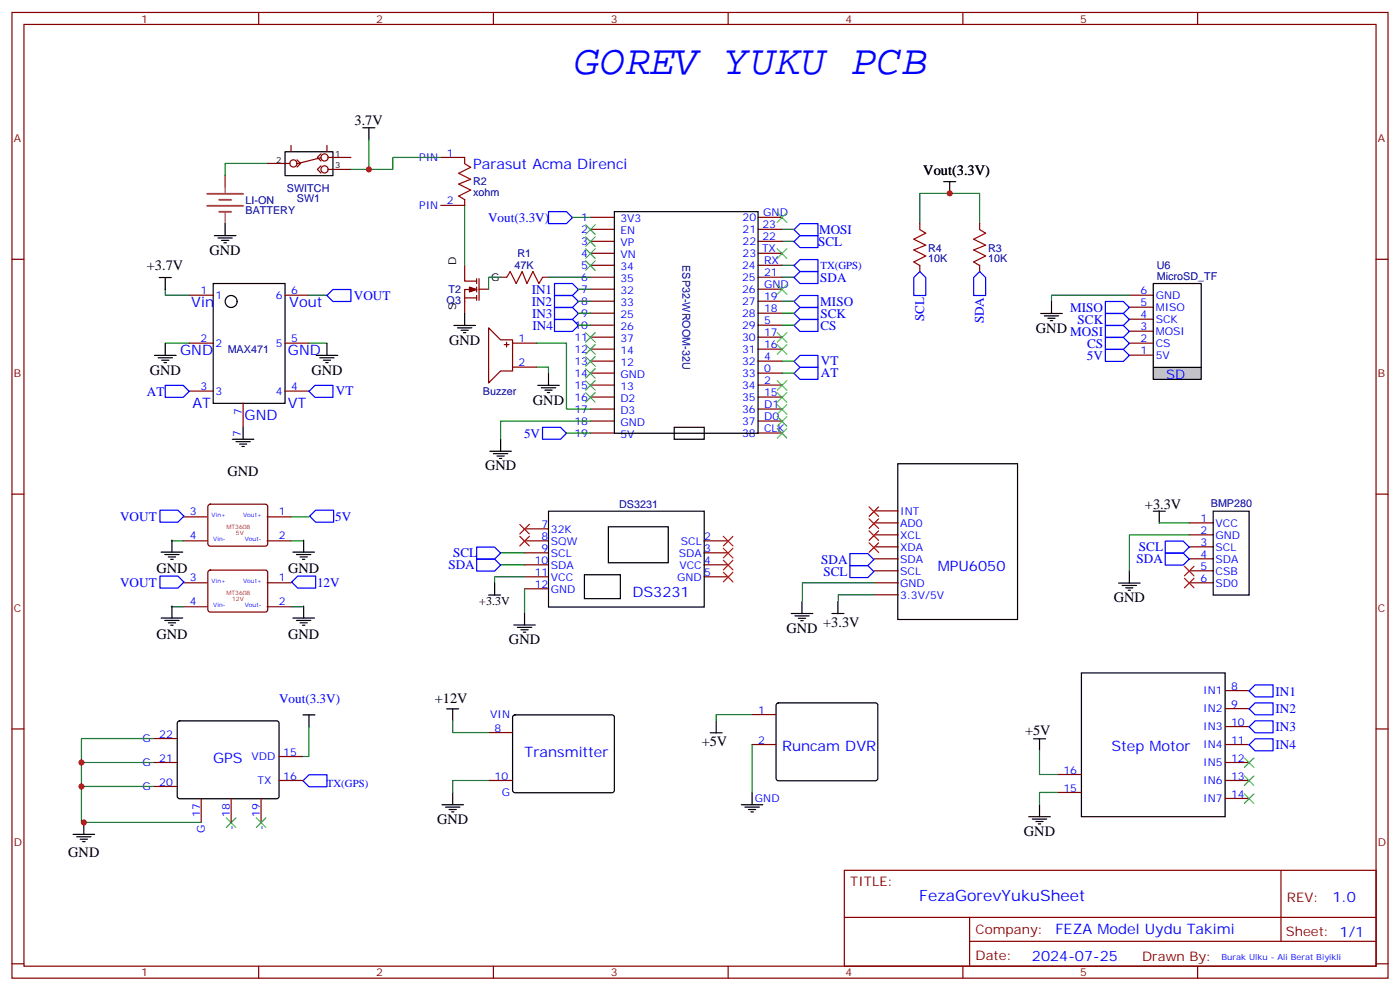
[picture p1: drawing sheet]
<svg xmlns="http://www.w3.org/2000/svg" width="412mm" height="292mm" viewBox="0 0 412 292" stroke-linecap="round" stroke-linejoin="round" font-family="sans-serif">
<g fill="none" stroke="#870000" stroke-width=".35">
<path d="M3.5 3.7h405.4v284.3h-405.4zM7.1 7.2h398.2v277.3h-398.2zM76.2 3.7v3.5M145.3 3.7v3.5M214.5 3.7v3.5M283.6 3.7v3.5M352.8 3.7v3.5M3.5 76.3h3.6M405.3 76.3h3.6M55.7 86.9h7.1M84 86.9h7M332.7 86.9h7"/>
<path d="M332.7 97.5h7M332.7 94h7M332.7 90.5h7M55.7 101h7.1M55.7 115.1h7.1M71.6 118.7v7M84 101h7M84 115.1h7M332.7 101h7M332.7 104.6h7M3.5 145.5h3.6M54 159.2h7"/>
<path d="M54 152.2h7M78.7 159.2h7M78.7 152.2h7M154.5 155.7h7.1M154.5 159.2h7.1M207.4 159.2h7.1M257.5 154h7.1M257.5 157.5h7.1M257.5 150.4h7.1M350.3 154h7.1M350.3 157.5h7.1M405.3 145.5h3.6"/>
<path d="M54 178.6h7M54 171.6h7M78.7 178.6h7M78.7 171.6h7M154.5 162.8h7.1M154.5 166.3h7.1M154.5 169.8h7.1M154.5 173.4h7.1M207.4 162.8h7.1M207.4 166.3h7.1M207.4 169.8h7.1M257.5 171.6h7.1"/>
<path d="M257.5 161h7.1M257.5 164.5h7.1M257.5 168.1h7.1M257.5 175.1h7.1M350.3 171.6h7.1M350.3 161h7.1M350.3 164.5h7.1M350.3 168.1h7.1M3.5 214.6h3.6M405.3 214.6h3.6M248.7 256.3h156.6v28.2h-156.6zM377.3 256.3v20.9"/>
<path d="M248.7 270.1h156.5M285.6 277.2h119.6M285.6 270.1v14.1M3.5 283.8h3.6M76.2 284.5v3.5M145.3 284.5v3.5M214.5 284.5v3.5M283.6 284.5v3.5M352.8 284.5v3.5M405.3 283.8h3.6"/>
</g>
<path d="M61.5 148.7l.4-.2h16.3l.5 .2 .2 .5-.1 11.2-.6 .4-16.5-.1-.5-.6v-10.9zM61.5 168.1l.4-.2h16.3l.5 .2 .2 .5-.1 11.2-.6 .4-16.5-.1-.5-.6v-10.9z" fill="none" stroke="#600" stroke-width=".35"/>
<g fill="none" stroke="#000" stroke-width=".35">
<path d="M46.9 81.7h3.5M48.7 81.7v3.5M62.8 83.5h21.2v35.3h-21.2zM45.5 104.6h6.4M46.6 105.4h4.2M47.6 106.1h2.1M48.3 106.8h.7M48.7 101.1v3.5M93.1 104.6h6.4M94.2 105.4h4.2M95.2 106.1h2.2M96 106.8h.7"/>
<path d="M96.3 101.1v3.5M339.7 108.2v-24.7h14.1v24.7M68.4 129.3h6.4M69.5 130h4.2M70.6 130.8h2.1M71.3 131.5h.7M71.6 125.8v3.5M264.5 136.5h35.2v45.9h-35.2zM50.6 159v3.6M89.5 159v3.6M161.6 150.5h45.8v28.2h-45.8zM179.2 155.1h17.6v10.6h-17.6z"/>
<path d="M339.7 150.5h3.6M341.5 150.5v3.5M357.4 150.5h10.5v24.7h-10.5zM47.5 162.6h6.3M48.5 163.3h4.3M49.6 164h2.1M50.3 164.7h.7M50.6 178.4v3.6M86.3 162.6h6.3M87.3 163.3h4.3M88.4 164h2.1M89.1 164.7h.7"/>
<path d="M89.5 178.4v3.6M143.9 175.2h3.6M145.7 171.7v3.5M172.2 169.2h10.5v7.1h-10.5zM236.2 177.1v3.5M246.8 177.1v3.5M329.5 171.7h6.3M330.6 172.4h4.2M331.6 173.1h2.1M332.3 173.8h.7M332.7 168.1v3.6M47.5 182h6.3"/>
<path d="M48.5 182.7h4.3M49.6 183.4h2.1M50.3 184.1h.7M86.3 182h6.3M87.3 182.7h4.3M88.4 183.4h2.1M89.1 184.1h.7M233.1 180.6h6.3M234.1 181.3h4.3M235.2 182h2.1M235.9 182.8h.7M245.1 180.6h3.5"/>
<circle cx="68.1" cy="88.8" r="1.76"/>
</g>
<g fill="none" stroke="#008700" stroke-width=".35">
<path d="M48.7 85.2v1.7h7M91 86.9h5.3M48.7 101h7M91 101h5.3M50.4 159.2h3.6M85.7 159.2h3.6M85.7 152.2h5.3M341.5 154h8.8M350.3 157.5h-17.6v10.6M50.4 178.6h3.6M85.7 178.6h3.6M154.5 169.8h-8.8v1.8"/>
<path d="M257.5 175.1h-10.6v1.8M257.5 171.6h-21.1v5.3"/>
</g>
<g fill="none" stroke="#f00" stroke-width=".35">
<path d="M153.1 154.4l2.8 2.8M153.1 157.9l2.8 2.8M155.9 154.4l-2.8 2.8M155.9 157.9l-2.8 2.8M213.1 157.9l2.8 2.8M215.9 157.9l-2.8 2.8M256 149.2l2.8 2.9M256 152.8l2.8 2.8M256 156.3l2.8 2.8M256 159.8l2.8 2.8M258.8 149.2l-2.8 2.9M258.8 152.8l-2.8 2.8"/>
<path d="M258.8 156.3l-2.8 2.8M258.8 159.8l-2.8 2.8M213.1 161.4l2.8 2.9M213.1 165l2.8 2.8M213.1 168.5l2.8 2.8M215.9 161.4l-2.8 2.9M215.9 165l-2.8 2.8M215.9 168.5l-2.8 2.8M348.9 170.3l2.8 2.8M348.9 166.7l2.8 2.9M351.7 170.3l-2.8 2.8M351.7 166.7l-2.8 2.9"/>
</g>
<path d="M96.3 87l1.8-1.8h5.3v3.6h-5.3zM48.7 113.5h5.3l1.7 1.7-1.7 1.8h-5.3zM91 115.2l1.8-1.7h5.3v3.5h-5.3zM47.1 150.2h5.3l1.8 1.8-1.8 1.7h-5.3zM93 150.2h5.3v3.5h-5.3l-1.8-1.7zM343.3 159.3h5.2l1.8 1.8-1.8 1.8h-5.2zM47.1 169.6h5.3l1.8 1.8-1.8 1.8h-5.3zM87.7 169.6h5.3v3.6h-5.3l-1.8-1.8zM250.3 166.5h5.3l1.8 1.8-1.8 1.8h-5.3zM250.3 163h5.3l1.8 1.8-1.8 1.7h-5.3zM343.3 162.9h5.2l1.8 1.7-1.8 1.8h-5.2z" fill="none" stroke="#00f" stroke-width=".35"/>
<path d="M339.7 108.2h14.1v3.5h-14.1z" fill="#ccc" stroke="#000" stroke-width=".35"/>
<g fill="none" stroke="#00f" stroke-width=".35">
<path d="M161.6 62.3h5.3l1.7 1.8-1.7 1.7h-5.3zM233.9 78.2l1.8-1.8h5.2v3.6h-5.2zM233.9 71.1l1.8-1.7h5.2v3.5h-5.2zM233.9 67.6l1.8-1.8h5.2v3.6h-5.2zM270.9 80l1.8 1.7v5.3h-3.5v-5.3zM288.6 80l1.7 1.7v5.3h-3.5v-5.3zM163.3 83.5h5.3l1.8 1.7-1.8 1.8h-5.3zM163.3 87h5.3l1.8 1.8-1.8 1.7h-5.3zM163.3 90.5h5.3l1.8 1.8-1.8 1.8h-5.3zM163.3 94.1h5.3l1.8 1.7-1.8 1.8h-5.3zM233.9 81.7l1.8-1.7h5.2v3.5h-5.2zM233.9 88.8l1.8-1.8h5.2v3.5h-5.2z"/>
<path d="M233.9 92.3l1.8-1.8h5.2v3.6h-5.2zM233.9 95.8l1.8-1.7h5.2v3.5h-5.2zM325.6 99.4h5.3l1.8 1.7-1.8 1.8h-5.3zM325.6 95.8h5.3l1.8 1.8-1.8 1.8h-5.3zM325.6 92.3h5.3l1.8 1.8-1.8 1.7h-5.3zM325.6 88.8h5.3l1.8 1.7-1.8 1.8h-5.3zM233.9 109.9l1.8-1.7h5.2v3.5h-5.2zM233.9 106.4l1.8-1.8h5.2v3.6h-5.2zM325.6 102.9h5.3l1.8 1.7-1.8 1.8h-5.3zM159.8 125.8h5.3l1.8 1.8-1.8 1.7h-5.3zM140.4 161.1h5.3l1.8 1.8-1.8 1.7h-5.3zM140.4 164.6h5.3l1.8 1.8-1.8 1.7h-5.3z"/>
<path d="M367.9 219.3l1.8-1.8h5.3v3.6h-5.3zM367.9 214l1.8-1.8h5.3v3.6h-5.3zM367.9 208.7l1.8-1.7h5.3v3.5h-5.3zM367.9 203.4l1.8-1.7h5.3v3.5h-5.3zM89.3 229.9l1.7-1.8h5.3v3.5h-5.3z"/>
</g>
<g fill="none" stroke="#008700" stroke-width=".35">
<path d="M78.7 48.1h-12.4v3.5M108.7 41.1v8.8M129.8 46.4h-14.1v3.5h-12.3M136.9 60.5v17.6M168.6 64h5.3M230.4 71h3.5M230.4 78.1h3.5M230.4 67.5h3.5M270.9 65.8v-8.9h17.7v8.9M147.5 81.6h-3.6v3.6M161.6 81.6h12.3M170.4 88.7h3.5"/>
<path d="M170.4 92.2h3.5M170.4 95.7h3.5M170.4 85.2h3.5M230.4 81.6h3.5M230.4 88.7h3.5M230.4 92.2h3.5M230.4 95.7h3.5M332.7 86.9h-23v1.8M158 108.1h3.6v1.8M158 101h8.9v19.4h7M230.4 106.3h3.5M230.4 109.9h3.5"/>
<path d="M166.9 127.5h7M173.9 124h-26.4v5.3M147.5 162.8h7M147.5 166.3h7M154.5 173.4v7M45.2 217.5h-21.2v24.6h35.3M91 213.9v8.8h-1.7M133.3 212.2v3.5h10.6M221.5 210.4h-10.5v1.8M221.5 219.2v14.1M24 224.5h21.2M24 231.6h21.2"/>
<path d="M143.9 229.8h-10.6v3.5M306.2 221v7h5.3M311.5 233.3h-5.3v3.6"/>
</g>
<g fill="none" stroke="#000" stroke-width=".35">
<path d="M106.9 37.6h3.5M108.7 37.6v3.5M84 44.7h14.1v7h-14.1zM278 53.5h3.5M279.8 53.5v3.5M63.1 69.4h6.4M64.2 70.1h4.2M65.3 70.8h2.1M66 71.5h.7M66.3 65.8v3.6M181 62.3h42.3v65.3h-42.3zM133.7 95.8h6.4"/>
<path d="M134.8 96.5h4.2M135.8 97.2h2.1M136.5 97.9h.7M136.9 92.3v3.5M306.6 92.3h6.3M307.6 93h4.3M308.7 93.7h2.1M309.4 94.4h.7M309.7 88.8v3.5M158.4 113.5h6.3M159.5 114.2h4.2M160.5 114.9h2.1"/>
<path d="M161.2 115.6h.7M161.6 109.9v3.6M144.3 132.9h6.3M145.3 133.6h4.3M146.4 134.3h2.1M147.1 135h.7M147.5 129.3v3.6M198.6 125.8h8.8v3.5h-8.8zM151.3 184h6.4M152.4 184.7h4.2M153.5 185.4h2.1M154.2 186.1h.7"/>
<path d="M154.5 180.5v3.5M318.6 198.1h42.3v42.4h-42.3zM52.4 212.4l.5-.2h28.6l.5 .2 .2 .5v21.6l-.2 .5-.5 .2h-28.6l-.5-.3-.2-.4v-21.6zM89.3 210.5h3.5M91 210.5v3.5M131.6 208.7h3.5M133.3 208.7v3.5M151.2 210.7l.5-.2h28.6l.5 .2 .2 .5v21.5l-.3 .5-.4 .2h-28.6l-.5-.2-.2-.5v-21.5zM209.2 215.8h3.5M211 212.2v3.6M228.8 207.2l.5-.2h28.6l.5 .2 .2 .5v21.5l-.2 .5-.5 .2h-28.6l-.5-.3-.2-.4v-21.5zM304.4 217.5h3.6"/>
<path d="M306.2 217.5v3.6M130.2 236.9h6.3M131.2 237.6h4.3M132.3 238.3h2.1M133 239.1h.7M133.3 233.4v3.5M218.4 236.9h6.3M219.4 237.6h4.3M220.5 238.3h2.1M221.2 239.1h.7M221.5 233.4v3.5M306.2 236.9v3.6"/>
<path d="M21.5 245.7h6.4M22.6 246.4h4.2M23.6 247.1h2.2M24.3 247.8h.7M24.7 242.1v3.6M303 240.5h6.4M304.1 241.2h4.2M305.2 241.9h2.1M305.9 242.6h.7"/>
</g>
<g fill="none" stroke="#870000" stroke-width=".35">
<path d="M78.7 48.1h6.7M85.7 42.8v1.8M87.5 47.1l1 1-1 1.1M94.5 48.8l-1 1.1 1 1M94.5 45.3l-1 1.1 1 1M94.5 46.4l-7 1.8M96.3 42.8v1.8M96.7 46.4h6.7M96.7 49.9h6.7M129.8 46.4h7.1v1.7M136.9 58.7v1.8h-7.1M136.9 78.1v3.5"/>
<path d="M173.9 78.1h7.1M173.9 74.6h7.1M173.9 71h7.1M173.9 67.5h7.1M173.9 64h7.1M223.3 78.1h7.1M223.3 74.6h7.1M223.3 71h7.1M223.3 67.5h7.1M223.3 64h7.1M270.9 65.8v1.7M270.9 78.1v1.8"/>
<path d="M288.6 65.8v1.7M288.6 78.1v1.8M136.9 81.7v1.1h3.5M136.9 88.7v3.5M136.9 87.7h3.5M140.4 85.2h-3.5v3.6M140.4 82.1v1.4M140.4 84.5v1.4M140.4 87v1.4M141.1 85.2h2.8M141.1 82.1v6.3M143.9 96.5l3.6 3.6h3.5v9.1h-3.5l-3.6 3.6z"/>
<path d="M147.5 81.6h1.7M159.8 81.6h1.8M173.9 99.3h7.1M173.9 95.7h7.1M173.9 92.2h7.1M173.9 88.7h7.1M173.9 85.2h7.1M173.9 81.6h7.1M223.3 99.3h7.1M223.3 95.7h7.1M223.3 92.2h7.1M223.3 88.7h7.1"/>
<path d="M223.3 85.2h7.1M223.3 81.6h7.1M148.5 101.5h1.4M149.2 100.8v1.4M151 101h7M151 108.1h7M173.9 116.9h7.1M173.9 113.4h7.1M173.9 109.9h7.1M173.9 106.3h7.1M173.9 102.8h7.1M223.3 116.9h7.1"/>
<path d="M223.3 113.4h7.1M223.3 109.9h7.1M223.3 106.3h7.1M223.3 102.8h7.1M173.9 127.5h7.1M173.9 124h7.1M173.9 120.4h7.1M223.3 127.5h7.1M223.3 124h7.1M223.3 120.4h7.1M45.2 217.5h7M143.9 215.7h7.1"/>
<path d="M221.5 219.2h7.1M221.5 210.4h7.1M360.9 219.2h7M360.9 203.3h7M360.9 208.6h7M360.9 213.9h7M45.2 224.5h7M45.2 231.6h7M59.3 235.1v7M68.1 235.1v7M76.9 235.1v7M82.2 229.8h7.1"/>
<path d="M82.2 222.7h7.1M143.9 229.8h7.1M311.5 233.3h7.1M311.5 228h7.1M360.9 229.8h7M360.9 224.5h7M360.9 235.1h7"/>
<circle cx="86.4" cy="48.1" r="1.06"/>
<circle cx="95.6" cy="46.4" r="1.06"/>
<circle cx="95.6" cy="49.9" r="1.06"/>
</g>
<g fill="none" stroke="#3c3" stroke-width=".35">
<path d="M172.5 73.2l2.8 2.9M172.5 76.8l2.8 2.8M172.5 69.7l2.8 2.8M172.5 66.2l2.8 2.8M175.3 73.2l-2.8 2.9M175.3 76.8l-2.8 2.8M175.3 69.7l-2.8 2.8M175.3 66.2l-2.8 2.8M229 62.7l2.8 2.8M229 73.2l2.8 2.9M231.8 62.7l-2.8 2.8M231.8 73.2l-2.8 2.9"/>
<path d="M172.5 97.9l2.8 2.9M175.3 97.9l-2.8 2.9M229 83.8l2.8 2.9M229 97.9l2.8 2.9M231.8 83.8l-2.8 2.9M231.8 97.9l-2.8 2.9M172.5 115.6l2.8 2.8M172.5 112.1l2.8 2.8M172.5 108.5l2.8 2.8M172.5 105l2.8 2.8M172.5 101.5l2.8 2.8M175.3 115.6l-2.8 2.8"/>
<path d="M175.3 112.1l-2.8 2.8M175.3 108.5l-2.8 2.8M175.3 105l-2.8 2.8M175.3 101.5l-2.8 2.8M229 112.1l2.8 2.8M229 115.6l2.8 2.8M229 101.5l2.8 2.8M229 119.1l2.8 2.8M231.8 112.1l-2.8 2.8M231.8 115.6l-2.8 2.8M231.8 101.5l-2.8 2.8M231.8 119.1l-2.8 2.8"/>
<path d="M229 126.2l2.8 2.8M229 122.6l2.8 2.9M231.8 126.2l-2.8 2.8M231.8 122.6l-2.8 2.9M366.5 228.5l2.9 2.8M366.5 223.2l2.9 2.8M366.5 233.8l2.9 2.8M369.4 228.5l-2.9 2.8M369.4 223.2l-2.9 2.8M369.4 233.8l-2.9 2.8M66.7 240.8l2.8 2.8M69.5 240.8l-2.8 2.8"/>
<path d="M75.5 240.8l2.8 2.8M78.3 240.8l-2.8 2.8"/>
</g>
<path d="M136.9 48.2l1.7 1.1-3.5 1.7 3.5 1.8-3.5 1.4 3.5 1.8-3.5 1.7 1.8 1.1M270.9 67.6l1.8 1.1-3.5 1.7 3.5 1.8-3.5 1.4 3.5 1.8-3.5 1.7 1.7 1.1M288.6 67.6l1.7 1.1-3.5 1.7 3.5 1.8-3.5 1.4 3.5 1.8-3.5 1.7 1.8 1.1M149.2 81.7l1.1-1.7 1.7 3.5 1.8-3.5 1.4 3.5 1.8-3.5 1.7 3.5 1.1-1.8" fill="none" stroke="#a10000" stroke-width=".35"/>
<path d="M138.3 84.5l2.1 .7-2.1 .7z" fill="#870000" stroke="#870000" stroke-width=".35"/>
<path d="M61 57.1h10.6M64.6 58.8h3.5M61 60.6h10.6M64.6 62.4h3.5" fill="none" stroke="#a64a4a" stroke-width=".56"/>
<path d="M66.3 51.6v3.6M66.3 55.3v1.4M66.3 62.3v3.5" fill="none" stroke="#a64a4a" stroke-width=".35"/>
<g fill="#c00">
<circle cx="24" cy="224.5" r=".88"/>
<circle cx="24" cy="231.6" r=".88"/>
<circle cx="108.7" cy="49.9" r=".88"/>
<circle cx="279.8" cy="56.9" r=".88"/>
<circle cx="24.7" cy="242.1" r=".88"/>
</g>
<text font-size="12.3" fill="#00f" x="169.3" y="21.7">GOREV YUKU PCB</text>
<text font-size="4.6" fill="#00f" x="270.8" y="265.3">FezaGorevYukuSheet</text>
<g font-size="4.2">
<text x="104.4" y="36.9">3.7V</text>
<text x="272" y="51.4">Vout(3.3V)</text>
<text x="61.7" y="75">GND</text>
<text x="43.3" y="79.6">+3.7V</text>
<text x="132.3" y="101.5">GND</text>
<text x="305.2" y="97.9">GND MOSI</text>
<text x="44.1" y="110.3">GND</text>
<text x="91.7" y="110.3">GND</text>
<text x="157" y="119.1">GND</text>
<text x="67" y="140.3">GND</text>
<text x="142.9" y="138.5">GND</text>
<text x="337.3" y="149.8">+3.3V</text>
<text x="46.1" y="168.6">GND</text>
<text x="84.9" y="168.6">GND</text>
<text x="328.1" y="177.3">GND</text>
<text x="242.5" y="184.6">+3.3V</text>
<text x="46.1" y="188.1">GND</text>
<text x="84.9" y="188.1">GND</text>
<text x="149.9" y="189.7">GND</text>
<text x="231.7" y="186.3">GND</text>
<text x="128.1" y="207">+12V</text>
<text x="206.7" y="219.7">+5V</text>
<text x="301.9" y="216.5">+5V</text>
<text x="128.8" y="242.6">GND</text>
<text x="301.6" y="246.1">GND</text>
<text x="20.1" y="252.4">GND</text>
</g>
<g font-size="4.2" fill="#00f">
<text x="139.3" y="49.9">Parasut Acma Direnci</text>
<text x="56.3" y="90.3">Vin</text>
<text x="85.2" y="90.3">Vout</text>
<text x="53.1" y="104.4">GND</text>
<text x="84.8" y="104.4">GND</text>
<text x="56.7" y="120.2">AT</text>
<text x="72" y="123.8">GND</text>
<text x="84.8" y="120.2">VT</text>
<text x="276.2" y="168.1">MPU6050</text>
<text x="186.3" y="175.9">DS3231</text>
<text x="230.4" y="221.1">Runcam DVR</text>
<text x="327.4" y="221.1">Step Motor</text>
<text x="62.8" y="224.6">GPS</text>
<text x="154.5" y="222.8">Transmitter</text>
<text x="392.5" y="265.5">1.0</text>
<text x="310.9" y="275.1">FEZA Model Uydu Takimi</text>
<text x="304" y="282.9">2024-07-25</text>
</g>
<g font-size="3.9" fill="#00f">
<text x="143.8" y="65.3">Vout(3.3V)</text>
<text x="241.3" y="68.9">MOSI</text>
<text x="241" y="72.4">SCL</text>
<text x="241.6" y="83.1">SDA</text>
<text x="104.2" y="88.2">VOUT</text>
<text x="156.6" y="86.6">IN1</text>
<text x="156.6" y="90.1">IN2</text>
<text x="156.7" y="93.6">IN3</text>
<text x="241.6" y="90.1">MISO</text>
<text x="241.7" y="93.6">SCK</text>
<text x="272.2" y="94.6" transform="rotate(-90 272.2 94.6)">SCL</text>
<text x="289.8" y="95.2" transform="rotate(-90 289.8 95.2)">SDA</text>
<text x="315.2" y="91.8">MISO</text>
<text x="317.4" y="95.3">SCK</text>
<text x="156.9" y="97.1">IN4</text>
<text x="241.7" y="97">CS</text>
<text x="241.8" y="107.6">VT</text>
<text x="320.2" y="105.9">5V</text>
<text x="320.2" y="102.4">CS</text>
<text x="241.8" y="111.1">AT</text>
<text x="343.5" y="111.6">SD</text>
<text x="43.3" y="116.5">AT</text>
<text x="99" y="116.4">VT</text>
<text x="154.4" y="128.8">5V</text>
<text x="35.4" y="153.3">VOUT</text>
<text x="98.7" y="153.4">5V</text>
<text x="132.1" y="167.5">SDA</text>
<text x="133.5" y="164">SCL</text>
<text x="241.9" y="166">SDA</text>
<text x="334.8" y="165.9">SDA</text>
<text x="335.5" y="162.3">SCL</text>
<text x="35.4" y="172.7">VOUT</text>
<text x="93.4" y="172.8">12V</text>
<text x="242.6" y="169.5">SCL</text>
<text x="82.2" y="207">Vout(3.3V)</text>
<text x="375.7" y="204.8">IN1</text>
<text x="375.7" y="215.4">IN3</text>
<text x="375.7" y="210.1">IN2</text>
<text x="375.7" y="220.7">IN4</text>
</g>
<g font-size="3.9" fill="#800">
<text x="250.5" y="260.8">TITLE:</text>
<text x="379.1" y="265.5">REV:</text>
<text x="287.4" y="275">Company:</text>
<text x="378.7" y="275.7">Sheet: 1/1</text>
<text x="287.4" y="282.7">Date:</text>
<text x="336.4" y="282.8">Drawn By:</text>
</g>
<text font-size="3.5" x="141.2" y="178.1">+3.3V</text>
<g font-size="3.2" fill="#800">
<text x="41.6" y="6.7">1</text>
<text x="110.8" y="6.7">2</text>
<text x="179.9" y="6.7">3</text>
<text x="249.1" y="6.7">4</text>
<text x="318.2" y="6.7">5</text>
<text x="4.1" y="41.8">A</text>
<text x="405.9" y="41.8">A</text>
<text x="4.1" y="110.9">B</text>
<text x="405.9" y="110.9">B</text>
<text x="4.1" y="180.1">C</text>
<text x="405.9" y="180.1">C</text>
<text x="4.1" y="249.2">D</text>
<text x="405.9" y="249.2">D</text>
<text x="41.6" y="287.5">1</text>
<text x="110.8" y="287.5">2</text>
<text x="179.9" y="287.5">3</text>
<text x="249.1" y="287.5">4</text>
<text x="318.2" y="287.5">5</text>
</g>
<g font-size="3.2" fill="#00f">
<text x="123.5" y="47.5">PIN</text>
<text x="131.6" y="46.1">1</text>
<text x="123.5" y="61.6">PIN</text>
<text x="131.6" y="60.2">2</text>
<text x="171.2" y="65.1">1</text>
<text x="182.7" y="65.5">3V3</text>
<text x="218.7" y="65.1">20</text>
<text x="224.8" y="63.7">GND</text>
<text x="171.2" y="68.7">2</text>
<text x="182.7" y="69">EN</text>
<text x="218.7" y="68.7">21</text>
<text x="224.6" y="70.8">22</text>
<text x="224.6" y="67.3">23</text>
<text x="171.2" y="75.7">4</text>
<text x="171.2" y="72.2">3</text>
<text x="182.7" y="76.1">VN</text>
<text x="182.7" y="72.5">VP</text>
<text x="218.7" y="75.7">23</text>
<text x="218.7" y="72.2">22</text>
<text x="224.5" y="74.3">TX</text>
<text x="225.1" y="77.8">RX</text>
<text x="171.2" y="82.8">6</text>
<text x="171.2" y="79.2">5</text>
<text x="182.7" y="83.1">35</text>
<text x="182.7" y="79.6">34</text>
<text x="218.6" y="82.8">25</text>
<text x="218.6" y="79.2">24</text>
<text x="225.1" y="81.4">21</text>
<text x="241.7" y="79.3">TX(GPS)</text>
<text x="59" y="86.7">1</text>
<text x="63.5" y="88.1">1</text>
<text x="81.2" y="88.1">6</text>
<text x="85.7" y="86.7">6</text>
<text x="171.2" y="89.8">8</text>
<text x="171.2" y="86.3">7</text>
<text x="182.7" y="86.7">32</text>
<text x="218.6" y="89.8">27</text>
<text x="218.6" y="86.3">26</text>
<text x="225.1" y="88.4">19</text>
<text x="225.1" y="84.9">GND</text>
<text x="335.9" y="86.7">6</text>
<text x="340.4" y="88.1">GND</text>
<text x="171.2" y="93.4">9</text>
<text x="182.7" y="93.7">25</text>
<text x="182.7" y="90.2">33</text>
<text x="218.6" y="93.4">28</text>
<text x="225.1" y="95.5">5</text>
<text x="225.1" y="91.9">18</text>
<text x="335.9" y="93.7">4</text>
<text x="335.9" y="90.2">5</text>
<text x="340.4" y="95.1">SCK</text>
<text x="340.4" y="91.6">MISO</text>
<text x="59" y="100.8">2</text>
<text x="85.7" y="100.8">5</text>
<text x="152.8" y="100.8">1</text>
<text x="169.2" y="100.4">11</text>
<text x="169.2" y="96.9">10</text>
<text x="182.7" y="100.8">37</text>
<text x="182.7" y="97.2">26</text>
<text x="218.6" y="100.4">30</text>
<text x="218.6" y="96.9">29</text>
<text x="225.1" y="99">17</text>
<text x="335.9" y="100.8">2</text>
<text x="335.9" y="97.2">3</text>
<text x="340.4" y="98.6">MOSI</text>
<text x="63.5" y="102.2">2</text>
<text x="81.2" y="102.2">5</text>
<text x="152.8" y="107.8">2</text>
<text x="169.2" y="107.5">13</text>
<text x="169.2" y="103.9">12</text>
<text x="182.7" y="107.8">12</text>
<text x="182.7" y="104.3">14</text>
<text x="218.6" y="107.5">32</text>
<text x="218.6" y="103.9">31</text>
<text x="225.1" y="106.1">4</text>
<text x="225.1" y="102.5">16</text>
<text x="335.9" y="104.3">1</text>
<text x="340.4" y="105.7">5V</text>
<text x="340.4" y="102.2">CS</text>
<text x="169.2" y="111">14</text>
<text x="182.7" y="111.3">GND</text>
<text x="218.6" y="111">33</text>
<text x="225.1" y="113.1">2</text>
<text x="225.1" y="109.6">0</text>
<text x="59" y="114.9">3</text>
<text x="63.5" y="116.3">3</text>
<text x="81.2" y="116.3">4</text>
<text x="85.7" y="114.9">4</text>
<text x="169.2" y="118.1">16</text>
<text x="169.2" y="114.5">15</text>
<text x="182.7" y="118.4">D2</text>
<text x="182.7" y="114.9">13</text>
<text x="218.6" y="118.1">35</text>
<text x="218.6" y="114.5">34</text>
<text x="225.1" y="116.6">15</text>
<text x="71.3" y="122.3" transform="rotate(-90 71.3 122.3)">7</text>
<text x="169.2" y="125.1">18</text>
<text x="169.2" y="121.6">17</text>
<text x="182.7" y="125.5">GND</text>
<text x="182.7" y="121.9">D3</text>
<text x="218.6" y="125.1">37</text>
<text x="218.6" y="121.6">36</text>
<text x="225.1" y="123.7">D0</text>
<text x="225.1" y="120.2">D1</text>
<text x="70.9" y="128.5" transform="rotate(-90 70.9 128.5)">7</text>
<text x="169.2" y="128.6">19</text>
<text x="182.7" y="129">5V</text>
<text x="218.6" y="128.6">38</text>
<text x="225.1" y="127.2">CLK</text>
<text x="55.9" y="151.6">3</text>
<text x="82.1" y="151.6">1</text>
<text x="159.6" y="155.4">7</text>
<text x="265.2" y="151.7">INT</text>
<text x="265.2" y="155.2">AD0</text>
<text x="353.6" y="153.7">1</text>
<text x="358.1" y="155.1">VCC</text>
<text x="55.9" y="158.7">4</text>
<text x="82.1" y="158.7">2</text>
<text x="159.6" y="159">8</text>
<text x="162.3" y="156.9">32K</text>
<text x="162.3" y="160.4">SQW</text>
<text x="200.6" y="160.4">SCL</text>
<text x="207.4" y="159">2</text>
<text x="265.2" y="158.8">XCL</text>
<text x="353.6" y="157.2">2</text>
<text x="353.6" y="160.7">3</text>
<text x="358.1" y="158.6">GND</text>
<text x="157.5" y="166">10</text>
<text x="159.6" y="162.5">9</text>
<text x="162.3" y="163.9">SCL</text>
<text x="162.3" y="167.4">SDA</text>
<text x="199.9" y="163.9">SDA</text>
<text x="200.1" y="167.4">VCC</text>
<text x="207.4" y="162.5">3</text>
<text x="207.4" y="166">4</text>
<text x="265.2" y="165.8">SDA</text>
<text x="265.2" y="162.3">XDA</text>
<text x="353.6" y="164.3">4</text>
<text x="353.6" y="167.8">5</text>
<text x="358.1" y="162.1">SCL</text>
<text x="358.1" y="165.7">SDA</text>
<text x="55.9" y="171">3</text>
<text x="82.1" y="171">1</text>
<text x="157.5" y="169.6">11</text>
<text x="157.5" y="173.1">12</text>
<text x="162.3" y="171">VCC</text>
<text x="199.4" y="171">GND</text>
<text x="207.4" y="169.6">5</text>
<text x="265.2" y="169.3">SCL</text>
<text x="265.2" y="172.9">GND</text>
<text x="353.6" y="171.3">6</text>
<text x="358.1" y="169.2">CSB</text>
<text x="358.1" y="172.7">SD0</text>
<text x="55.9" y="178.1">4</text>
<text x="82.1" y="178.1">2</text>
<text x="162.3" y="174.5">GND</text>
<text x="265.2" y="176.4">3.3V/5V</text>
<text x="362.7" y="203.1">8</text>
<text x="354.5" y="204.5">IN1</text>
<text x="354.5" y="209.8">IN2</text>
<text x="362.7" y="208.4">9</text>
<text x="144.4" y="211.5">VIN</text>
<text x="145.7" y="215.4">8</text>
<text x="223.3" y="210.1">1</text>
<text x="354.5" y="215.1">IN3</text>
<text x="362.7" y="213.7">10</text>
<text x="42" y="218.6">G</text>
<text x="46.9" y="217.2">22</text>
<text x="223.3" y="218.9">2</text>
<text x="354.5" y="220.4">IN4</text>
<text x="362.7" y="218.9">11</text>
<text x="42" y="225.6">G</text>
<text x="46.9" y="224.2">21</text>
<text x="74.1" y="223.9">VDD</text>
<text x="83.5" y="222.5">15</text>
<text x="313.3" y="227.8">16</text>
<text x="354.5" y="225.6">IN5</text>
<text x="362.7" y="224.2">12</text>
<text x="42" y="232.7">G</text>
<text x="46.9" y="231.3">20</text>
<text x="75.8" y="230.9">TX</text>
<text x="83.5" y="229.5">16</text>
<text x="96.3" y="231.6">TX(GPS)</text>
<text x="145.7" y="229.5">10</text>
<text x="313.3" y="233.1">15</text>
<text x="354.5" y="230.9">IN6</text>
<text x="362.7" y="229.5">13</text>
<text x="147.8" y="234.5">G</text>
<text x="222.4" y="236.2">GND</text>
<text x="354.5" y="236.2">IN7</text>
<text x="362.7" y="234.8">14</text>
<text x="58.9" y="240.5" transform="rotate(-90 58.9 240.5)">17</text>
<text x="60.3" y="245.4" transform="rotate(-90 60.3 245.4)">G</text>
<text x="67.7" y="240.5" transform="rotate(-90 67.7 240.5)">18</text>
<text x="69.1" y="244.4" transform="rotate(-90 69.1 244.4)">-</text>
<text x="76.6" y="240.5" transform="rotate(-90 76.6 240.5)">19</text>
<text x="78" y="244.4" transform="rotate(-90 78 244.4)">-</text>
</g>
<g font-size="3.2" fill="#000080">
<text x="72.3" y="60">LI-ON</text>
<text x="84.5" y="56.4">SWITCH</text>
<text x="87.5" y="59.6">SW1</text>
<text x="139.3" y="57.8">xohm</text>
<text x="139.3" y="54.6">R2</text>
<text x="72.3" y="63.1">BATTERY</text>
<text x="152.4" y="75.8">R1</text>
<text x="273.4" y="77.2">10K</text>
<text x="273.4" y="74.1">R4</text>
<text x="291" y="77.2">10K</text>
<text x="291" y="74.1">R3</text>
<text x="151.6" y="79.3">47K</text>
<text x="201.1" y="78.1" transform="rotate(90 201.1 78.1)">ESP32-WROOM-32U</text>
<text x="340.8" y="82.4">MicroSD_TF</text>
<text x="340.8" y="79.2">U6</text>
<text x="131.6" y="89.6">Q3</text>
<text x="132.1" y="86.4">T2</text>
<text x="67.1" y="104.1">MAX471</text>
<text x="142.3" y="116.4">Buzzer</text>
<text x="182.4" y="149.4">DS3231</text>
<text x="356.7" y="149.4">BMP280</text>
</g>
<g font-size="3.2">
<text x="134.4" y="78.2" transform="rotate(-90 134.4 78.2)">D</text>
<text x="144.6" y="82.8">G</text>
<text x="134.4" y="91.2" transform="rotate(-90 134.4 91.2)">S</text>
</g>
<g font-size="2.5">
<text x="81.3" y="47.8">2</text>
<text x="98.8" y="46.1">1</text>
<text x="98.8" y="49.6">3</text>
</g>
<text font-size="2.5" fill="#00f" x="359.8" y="282.7">Burak Ulku - Ali Berat Biyikli</text>
<g font-size="1.8" fill="#00f">
<text x="62.3" y="152.3">Vin+</text>
<text x="71.6" y="152.3">Vout+</text>
<text x="62.8" y="159.3">Vin-</text>
<text x="72.1" y="159.3">Vout-</text>
<text x="62.3" y="171.7">Vin+</text>
<text x="71.6" y="171.7">Vout+</text>
<text x="62.8" y="178.7">Vin-</text>
<text x="72.1" y="178.7">Vout-</text>
</g>
<g font-size="1.8" fill="#f00">
<text x="66.7" y="155.8">MT3608</text>
<text x="69.5" y="157.6">5V</text>
<text x="66.7" y="175.2">MT3608</text>
<text x="68.4" y="177">12V</text>
</g>
</svg>
